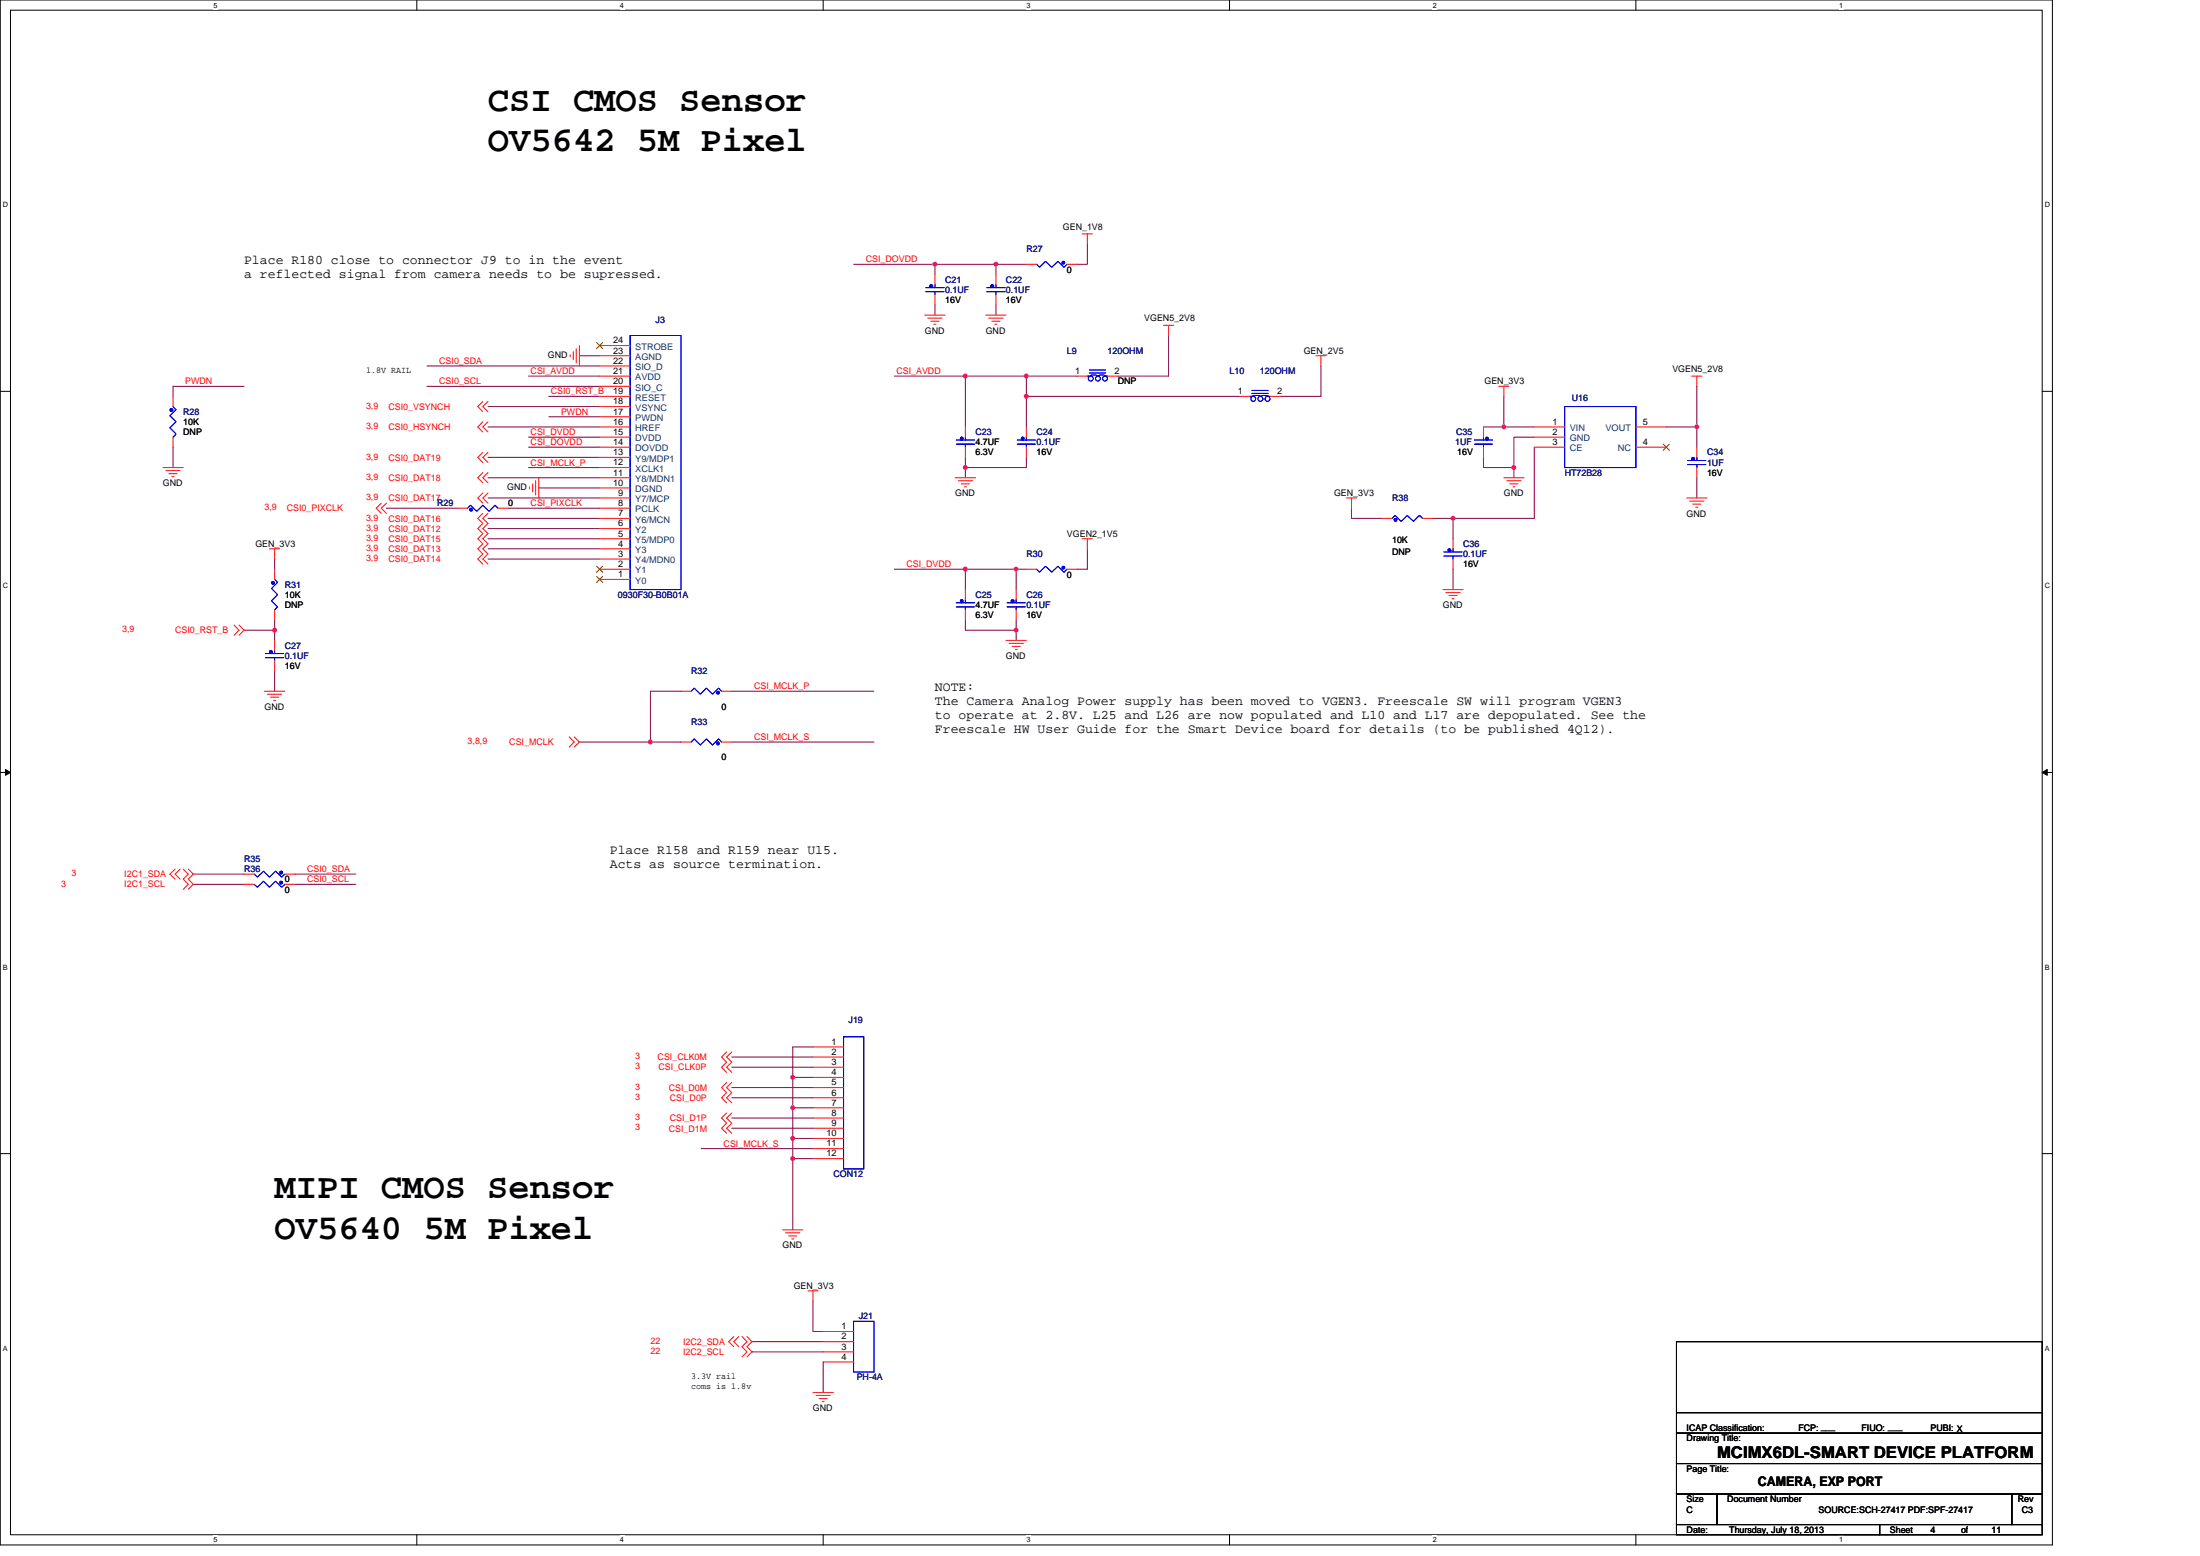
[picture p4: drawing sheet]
<svg xmlns="http://www.w3.org/2000/svg" width="297mm" height="210mm" viewBox="0 0 297 210" stroke-linecap="round" stroke-linejoin="round" font-family="sans-serif">
<path d="M0 0h277.1v208.5h-277.1zM1.4 1.4h274.3v205.7h-274.3z" fill="none" stroke="#000" stroke-width=".14"/>
<g fill="#fff">
<path d="M28.8 .1h.6v1.1h-.6z"/>
<path d="M28.8 207.3h.6v1.1h-.6z"/>
</g>
<path d="M56.3 0v1.4M56.3 207.1v1.4" fill="none" stroke="#000" stroke-width=".14"/>
<g fill="#fff">
<path d="M83.7 .1h.6v1.1h-.6z"/>
<path d="M83.7 207.3h.6v1.1h-.6z"/>
</g>
<path d="M111.1 0v1.4M111.1 207.1v1.4" fill="none" stroke="#000" stroke-width=".14"/>
<g fill="#fff">
<path d="M138.6 .1h.5v1.1h-.5z"/>
<path d="M138.6 207.3h.5v1.1h-.5z"/>
</g>
<path d="M166 0v1.4M166 207.1v1.4" fill="none" stroke="#000" stroke-width=".14"/>
<g fill="#fff">
<path d="M193.4 .1h.6v1.1h-.6z"/>
<path d="M193.4 207.3h.6v1.1h-.6z"/>
</g>
<path d="M220.9 0v1.4M220.9 207.1v1.4" fill="none" stroke="#000" stroke-width=".14"/>
<g fill="#fff">
<path d="M248.3 .1h.6v1.1h-.6z"/>
<path d="M248.3 207.3h.6v1.1h-.6z"/>
<path d="M.4 27.1h.7v1.1h-.7z"/>
<path d="M276.1 27.1h.7v1.1h-.7z"/>
<path d="M.4 78.5h.7v1.1h-.7z"/>
<path d="M276.1 78.5h.7v1.1h-.7z"/>
</g>
<path d="M0 52.8h1.4M275.7 52.8h1.4" fill="none" stroke="#000" stroke-width=".14"/>
<g fill="#fff">
<path d="M.4 130h.7v1.1h-.7z"/>
<path d="M276.1 130h.7v1.1h-.7z"/>
</g>
<path d="M0 104.2h1.4M275.7 104.2h1.4" fill="none" stroke="#000" stroke-width=".14"/>
<path d="M.7 103.8l.7 .4-.7 .4zM275.7 104.2l.7-.4v.8z" fill="#000" stroke="#000" stroke-width=".14"/>
<g fill="#fff">
<path d="M.4 181.4h.7v1.1h-.7z"/>
<path d="M276.1 181.4h.7v1.1h-.7z"/>
</g>
<path d="M0 155.7h1.4M275.7 155.7h1.4M226.4 193.4h49.3v4.1h-49.3zM226.4 197.5h49.3v4.1h-49.3zM226.4 181.1h49.3v12.3h-49.3zM226.4 190.6h49.3M226.4 205.7h27.4v1.4h-27.4zM226.4 201.6h5.4v4.1h-5.4zM231.8 201.6h39.8v4.1h-39.8zM253.8 205.7h21.9v1.4h-21.9zM271.6 201.6h4.1v4.1h-4.1z" fill="none" stroke="#000" stroke-width=".14"/>
<g fill="none" stroke="#800040" stroke-width=".14">
<path d="M115.2 35.7h11M126.2 35.7h8.3M126.2 35.7v1.3M134.5 35.7v1.3M134.5 35.7h4.1M146.8 32.9v2.8h-1.4M33 52.1h-9.6v1.4M57.7 52.1h23.3M57.7 49.4h23.3M65.9 57.6h15.1M65.9 54.9h15.1M71.4 50.8h9.6"/>
<path d="M71.4 59h9.6M74.1 56.2h6.9M74.1 53.5h6.9M78.2 48h2.8M120.8 50.8h9.5M126.2 41.1v1.4M130.3 50.8h8.3M130.3 50.8v6.8M134.5 41.1v1.4M138.6 53.5v4.1M138.6 53.5h28.8M138.6 50.8v2.7"/>
<path d="M138.6 50.8h6.8M157.8 45.3v5.5h-6.9M178.3 49.4v4.1h-5.4M200.3 57.6h2.7M203 53.5v4.1h4.2M207.2 59h-2.8v4.1M225 57.6h4.1v2.7M229.1 52.1v5.5M23.4 60.3v2.8M37.1 75.4v1.4M52.2 68.6h9.6M65.9 75.4h15.1"/>
<path d="M65.9 71.3h15.1M65.9 74.1h15.1M65.9 72.7h15.1M65.9 70h15.1M65.9 67.2h15.1M65.9 64.5h15.1M65.9 61.7h15.1M68.6 68.6h12.4M71.4 60.3h9.6M71.4 63.1h9.6M72.7 65.8h8.3M120.8 76.8h9.5"/>
<path d="M130.3 76.8v2.8M130.3 63.1v1.4M130.3 61.7v1.4M130.3 76.8h6.9v2.8M137.2 76.8h1.4M138.6 61.7v1.4h-8.3M146.8 74.1v2.7h-1.4M182.5 68.6v1.4h4.1M193.4 70h2.8v2.7M196.2 76.8v2.8M200.3 61.7v1.4h4.1M204.4 63.1v1.4"/>
<path d="M207.2 60.3v9.7h-11M229.1 64.5v2.7M33 85h4.1v1.4M37.1 90.5v2.8M37.1 83.7v1.3M91.9 93.3h-4.1v6.8M98.8 93.3h19.2M130.3 83.7v1.3h6.9M137.2 85v1.4M137.2 83.7v1.3M26.1 119.3h6.9M26.1 118h6.9"/>
<path d="M39.8 118h8.2M39.8 119.3h8.2M78.2 100.1h9.6M87.8 100.1h4.1M98.8 100.1h19.2M94.7 155h15.1M98.8 150.9h11M98.8 152.3h11M98.8 142.6h11M98.8 144h11M98.8 148.1h11M98.8 146.8h11"/>
<path d="M107 153.6v2.8M107 145.4h2.8M107 149.5h2.8M107 153.6h2.8M107 156.4h2.8M107 145.4v4.1M107 149.5v4.1M107 156.4v9.6M109.8 141.3h-2.8v4.1M109.8 175.6v4.1h1.3M101.5 181.1h9.6M101.5 182.4h9.6"/>
<path d="M111.1 183.8v4.1"/>
</g>
<g fill="#f0f" stroke="#f0f" stroke-width=".14">
<circle cx="137.2" cy="85" r=".27"/>
<circle cx="137.2" cy="76.8" r=".27"/>
<circle cx="130.3" cy="76.8" r=".27"/>
<circle cx="130.3" cy="63.1" r=".27"/>
<circle cx="134.5" cy="35.7" r=".27"/>
<circle cx="138.6" cy="50.7" r=".27"/>
<circle cx="130.3" cy="50.7" r=".27"/>
<circle cx="87.8" cy="100.1" r=".27"/>
<circle cx="37.1" cy="85" r=".27"/>
<circle cx="126.2" cy="35.7" r=".27"/>
<circle cx="138.6" cy="53.5" r=".27"/>
<circle cx="107" cy="145.4" r=".27"/>
<circle cx="107" cy="149.5" r=".27"/>
<circle cx="107" cy="156.3" r=".27"/>
<circle cx="107" cy="153.6" r=".27"/>
<circle cx="203" cy="57.6" r=".27"/>
<circle cx="229.1" cy="57.6" r=".27"/>
<circle cx="204.4" cy="63.1" r=".27"/>
<circle cx="196.2" cy="69.9" r=".27"/>
</g>
<g fill="none" stroke="#f00" stroke-width=".14">
<path d="M126.2 37v1.4M126.2 39.8v1.3M134.5 37v1.4M134.5 39.8v1.3M138.6 35.7h1.4M144.1 35.7h1.3M146.1 31.6h1.4M146.8 31.6v1.3M23.4 53.5v1.4M23.4 59v1.3M65.2 56.9l-.7 .7 .7 .7M65.2 54.2l-.7 .7 .7 .7"/>
<path d="M65.9 56.9l-.7 .7 .7 .7M65.9 54.2l-.7 .7 .7 .7M77 47.9v.3M77.4 47.5v1.1M77.8 47.1v1.9M78.2 46.6v2.8M81 59h4.1M81 57.6h4.1M81 56.2h4.1M81 54.9h4.1M81 53.5h4.1M81 52.1h4.1"/>
<path d="M81 50.8h4.1M81 49.4h4.1M81 48h4.1M81 46.6h4.1M124.9 42.5h2.7M125.3 42.9h1.9M125.7 43.3h1.1M126.1 43.8h.3M130.3 57.6v1.4M133.1 42.5h2.7M133.5 42.9h1.9M133.9 43.3h1.1"/>
<path d="M134.3 43.8h.3M138.6 57.6v1.4M145.4 50.8h1.4M149.5 50.8h1.4M157.1 43.9h1.4M157.8 43.9v1.4M167.4 53.5h1.4M171.5 53.5h1.4M177.7 48h1.3M178.3 48v1.4M200.3 57.6v1.4M202.3 52.1h1.4"/>
<path d="M203 52.1v1.4M207.2 57.6h4.1M207.2 59h4.1M220.9 57.6h4.1M228.4 50.8h1.4M229.1 50.8v1.3M22 63.1h2.7M22.4 63.5h1.9M22.8 63.9h1.1M23.2 64.3h.3M36.4 74.1h1.4M37.1 74.1v1.3"/>
<path d="M37.1 76.8v1.4M51.5 67.9l-.7 .7 .7 .7M52.2 67.9l-.7 .7 .7 .7M61.8 68.6h1.3M65.2 69.3l-.7 .7 .7 .6-.7 .7 .7 .7-.7 .7 .7 .7-.7 .7 .7 .7-.7 .6 .7 .7M65.2 66.5l-.7 .7 .7 .7M65.2 63.8l-.7 .7 .7 .7M65.2 61l-.7 .7 .7 .7M65.9 69.3l-.7 .7 .7 .6-.7 .7 .7 .7-.7 .7 .7 .7-.7 .7 .7 .7-.7 .6 .7 .7M65.9 66.5l-.7 .7 .7 .7M65.9 63.8l-.7 .7 .7 .7M65.9 61l-.7 .7 .7 .7"/>
<path d="M67.2 68.6h1.4M71.5 65.7v.3M71.9 65.3v1.1M72.3 64.9v1.9M72.7 64.5v2.7M81 78.2h4.1M81 76.8h4.1M81 75.4h4.1M81 74.1h4.1M81 72.7h4.1M81 71.3h4.1M81 70h4.1"/>
<path d="M81 68.6h4.1M81 67.2h4.1M81 65.8h4.1M81 64.5h4.1M81 63.1h4.1M81 61.7h4.1M81 60.3h4.1M129 64.5h2.7M129.4 64.9h1.9M129.8 65.3h1.1M130.2 65.7h.3M130.3 60.3v1.4"/>
<path d="M130.3 79.6v1.3M137.2 79.6v1.3M138.6 76.8h1.4M138.6 60.3v1.4M144.1 76.8h1.3M146.1 72.7h1.4M146.8 72.7v1.4M181.8 67.2h1.4M182.5 67.2v1.4M186.6 70h1.4M192.1 70h1.3M194.8 79.6h2.7"/>
<path d="M195.2 80h1.9M196.2 72.7v1.4M196.2 75.4v1.4M200.3 60.3v1.4M203 64.5h2.8M203.5 64.9h1.9M203.9 65.3h1.1M204.3 65.7h.3M207.2 60.3h4.1M220.9 60.3h4.1M227.7 67.2h2.8M228.1 67.6h2"/>
<path d="M228.6 68h1.1M229 68.5h.2M229.1 60.3v1.4M229.1 63.1v1.4M31.6 84.3l.7 .7-.7 .7M32.3 84.3l.7 .7-.7 .7M35.7 93.3h2.8M36.1 93.7h1.9M36.5 94.1h1.1M36.9 94.5h.3M37.1 86.4v1.4M37.1 89.2v1.3"/>
<path d="M37.1 82.3v1.4M76.9 99.4l.6 .7-.6 .7M77.5 99.4l.7 .7-.7 .7M91.9 93.3h1.4M97.4 93.3h1.4M130.3 82.3v1.4M135.8 86.4h2.8M136.2 86.8h2M136.6 87.2h1.1M137.1 87.7h.2M137.2 82.3v1.4M195.6 80.4h1.1"/>
<path d="M196 80.8h.3M23.6 117.3l-.7 .7 .7 .6M24.3 117.3l-.7 .7 .7 .6M24.7 117.3l.7 .7-.7 .6 .7 .7-.7 .7M25.4 117.3l.7 .7-.7 .6 .7 .7-.7 .7M33 119.3h1.3M33 118h1.3M38.5 119.3h1.3M38.5 118h1.3M91.9 100.1h1.4M97.4 100.1h1.4M98.1 150.2l-.7 .7 .7 .7-.7 .7 .7 .6"/>
<path d="M98.1 142l-.7 .6 .7 .7-.7 .7 .7 .7M98.1 146.1l-.7 .7 .7 .6-.7 .7 .7 .7M98.8 150.2l-.7 .7 .7 .7-.7 .7 .7 .6M98.8 142l-.7 .6 .7 .7-.7 .7 .7 .7M98.8 146.1l-.7 .7 .7 .6-.7 .7 .7 .7M109.8 141.3h4.1M109.8 142.6h4.1M109.8 144h4.1M109.8 145.4h4.1M109.8 146.8h4.1M109.8 148.1h4.1M109.8 149.5h4.1"/>
<path d="M109.8 150.9h4.1M109.8 152.3h4.1M109.8 153.6h4.1M109.8 155h4.1M109.8 156.4h4.1M105.7 166h2.7M106.1 166.4h1.9M106.5 166.8h1.1M106.9 167.2h.3M109.1 174.2h1.4M109.8 174.2v1.4M111.1 179.7h4.1"/>
<path d="M99.1 180.4l-.7 .7 .7 .6M99.8 180.4l-.7 .7 .7 .6M100.2 180.4l.7 .7-.7 .6 .7 .7-.7 .7M100.9 180.4l.6 .7-.6 .6 .6 .7-.6 .7M109.8 187.9h2.7M110.2 188.3h1.9M110.6 188.7h1.1M111 189.1h.3M111.1 181.1h4.1M111.1 182.4h4.1M111.1 183.8h4.1"/>
</g>
<g fill="none" stroke="#00f" stroke-width=".14">
<path d="M125 39.4h2.5M125 38.8h2.5M126.2 39.4v.4M126.2 38.4v.4M133.2 39.4h2.5M133.2 38.8h2.5M134.5 38.4v.4M134.5 39.4v.4M140 35.7l.4 .4 .8-.8 .8 .8 .8-.8 .9 .8 .4-.4M23.4 54.9l.4 .4-.9 .8 .9 .8-.9 .8 .9 .9-.4 .4M85.1 45.3h6.8v34.3h-6.8zM129.1 59.9h2.5"/>
<path d="M129.1 59.4h2.5M130.3 59.9v.4M130.3 59v.4M137.3 59.9h2.5M137.3 59.4h2.5M138.6 59.9v.4M138.6 59v.4M146.8 50.8h.4M147.1 50.3h2.2M147.1 49.9h2.2M147.2 50.7l.5-.1 .5 .1M148.3 50.7l.5-.1 .5 .1"/>
<path d="M149.1 50.8h.4M168.8 53.5h.4M169 53.1h2.2M169 52.7h2.2M170.1 53.4h-.5h-.5M171.1 53.5h.4M171.2 53.4h-.5h-.5M199.1 59.9h2.4M199.1 59.4h2.4M200.3 59.9v.4M200.3 59v.4M211.3 54.9h9.6v8.2h-9.6z"/>
<path d="M37.1 78.2l.4 .4-.8 .8 .8 .8-.8 .9 .8 .8-.4 .4M63.1 68.6l.4-.4 .9 .8 .8-.8 .8 .8 .8-.8 .4 .4M140 76.8l.4 .4 .8-.8 .8 .8 .8-.8 .9 .8 .4-.4M188 70l.4-.4 .8 .8 .8-.8 .8 .8 .9-.8 .4 .4M194.9 75h2.5M194.9 74.5h2.5M196.2 74.1v.4M196.2 75v.4M227.9 62.7h2.4M227.9 62.1h2.4M229.1 62.7v.4M229.1 61.7v.4"/>
<path d="M35.8 88.8h2.5M35.8 88.2h2.5M37.1 88.8v.4M37.1 87.8v.4M93.3 93.3l.4-.4 .8 .8 .9-.8 .8 .8 .8-.8 .4 .4M129.1 81.9h2.5M129.1 81.3h2.5M130.3 81.9v.4M130.3 80.9v.4M136 81.9h2.4M136 81.3h2.4M137.2 81.9v.4"/>
<path d="M137.2 80.9v.4M34.3 119.3l.5 .4 .8-.8 .8 .8 .8-.8 .8 .8 .5-.4M34.3 118l.5 .4 .8-.8 .8 .8 .8-.8 .8 .8 .5-.4M93.3 100.1l.4-.4 .8 .8 .9-.8 .8 .8 .8-.8 .4 .4M113.9 139.9h2.7v17.8h-2.7zM115.2 178.3h2.8v6.9h-2.8z"/>
<circle cx="147.3" cy="51.1" r=".33"/>
<circle cx="148.2" cy="51.1" r=".33"/>
<circle cx="149.2" cy="51.1" r=".33"/>
<circle cx="169.2" cy="53.8" r=".34"/>
<circle cx="170.2" cy="53.8" r=".34"/>
<circle cx="171.1" cy="53.8" r=".34"/>
</g>
<g fill="#00f" stroke="#00f" stroke-width=".14">
<path d="M63.5 68.6h.2v.3h-.2z" fill-rule="evenodd"/>
<path d="M63.5 68.6h.2v.3h-.2z" fill-rule="evenodd"/>
<path d="M125.6 38.5h.3v.2h-.3z" fill-rule="evenodd"/>
<path d="M125.6 38.5h.3v.2h-.3z" fill-rule="evenodd"/>
<path d="M129.7 81h.3v.3h-.3z" fill-rule="evenodd"/>
<path d="M129.7 81h.3v.3h-.3z" fill-rule="evenodd"/>
<path d="M133.8 38.5h.3v.2h-.3z" fill-rule="evenodd"/>
<path d="M133.8 38.5h.3v.2h-.3z" fill-rule="evenodd"/>
<path d="M36.7 78.5h.3v.3h-.3z" fill-rule="evenodd"/>
<path d="M36.7 78.5h.3v.3h-.3z" fill-rule="evenodd"/>
<path d="M37.8 117.6h.3v.3h-.3z" fill-rule="evenodd"/>
<path d="M37.8 117.6h.3v.3h-.3z" fill-rule="evenodd"/>
<path d="M136.6 81h.2v.3h-.2z" fill-rule="evenodd"/>
<path d="M136.6 81h.2v.3h-.2z" fill-rule="evenodd"/>
<circle cx="188.4" cy="70.1" r=".19"/>
<circle cx="23.1" cy="55.3" r=".2"/>
<circle cx="96.9" cy="93.5" r=".19"/>
<circle cx="38" cy="119.1" r=".2"/>
<circle cx="129.9" cy="59.2" r=".19"/>
<circle cx="96.9" cy="100.3" r=".19"/>
<circle cx="228.6" cy="61.9" r=".2"/>
<circle cx="143.6" cy="76.6" r=".19"/>
<circle cx="36.6" cy="88" r=".2"/>
<circle cx="138.1" cy="59.2" r=".19"/>
<circle cx="200.8" cy="59.2" r=".19"/>
<circle cx="195.7" cy="74.3" r=".2"/>
<circle cx="143.6" cy="35.5" r=".19"/>
</g>
<path d="M80.6 46.2l.8 .9M81.4 46.2l-.9 .9M224.6 59.9l.8 .9M225.4 59.9l-.8 .9M80.6 77.8l.8 .8M80.6 76.4l.8 .8M81.4 77.8l-.9 .8M81.4 76.4l-.9 .8" fill="none" stroke="#804000" stroke-width=".14"/>
<g font-size="4.8">
<text x="65.9" y="15">CSI CMOS Sensor</text>
<text x="65.9" y="20.4">OV5642 5M Pixel</text>
<text x="37.1" y="161.7">MIPI CMOS Sensor</text>
<text x="37.1" y="167.2">OV5640 5M Pixel</text>
</g>
<text font-size="2.2" x="231.8" y="196.8">MCIMX6DL-SMART DEVICE PLATFORM</text>
<g font-size="1.8">
<text x="33" y="35.7">Place R180 close to connector J9 to in the event</text>
<text x="33" y="37.6">a reflected signal from camera needs to be supressed.</text>
<text x="126.2" y="93.3">NOTE:</text>
<text x="126.2" y="95.2">The Camera Analog Power supply has been moved to VGEN3. Freescale SW will program VGEN3</text>
<text x="126.2" y="97.1">to operate at 2.8V. L25 and L26 are now populated and L10 and L17 are depopulated. See the</text>
<text x="126.2" y="99">Freescale HW User Guide for the Smart Device board for details (to be published 4Q12).</text>
<text x="82.3" y="115.3">Place R158 and R159 near U15.</text>
<text x="82.3" y="117.1">Acts as source termination.</text>
<text x="237.3" y="200.5">CAMERA, EXP PORT</text>
</g>
<g font-size="1.2" fill="#f00">
<text x="116.9" y="35.4">CSI_DOVDD</text>
<text x="25" y="51.9">PWDN</text>
<text x="59.3" y="51.9">CSI0_SCL</text>
<text x="59.3" y="49.1">CSI0_SDA</text>
<text x="71.6" y="50.5">CSI_AVDD</text>
<text x="74.4" y="53.2">CSI0_RST_B</text>
<text x="121" y="50.5">CSI_AVDD</text>
<text x="49.4" y="57.9">3,9</text>
<text x="49.4" y="55.2">3,9</text>
<text x="52.4" y="58">CSI0_HSYNCH</text>
<text x="52.4" y="55.3">CSI0_VSYNCH</text>
<text x="71.6" y="58.7">CSI_DVDD</text>
<text x="75.8" y="56">PWDN</text>
<text x="49.4" y="64.8">3,9</text>
<text x="49.4" y="62">3,9</text>
<text x="52.4" y="64.9">CSI0_DAT18</text>
<text x="52.4" y="62.2">CSI0_DAT19</text>
<text x="71.6" y="60.1">CSI_DOVDD</text>
<text x="71.6" y="62.8">CSI_MCLK_P</text>
<text x="35.7" y="68.9">3,9</text>
<text x="38.7" y="69">CSI0_PIXCLK</text>
<text x="49.4" y="71.6">3,9</text>
<text x="49.4" y="70.3">3,9</text>
<text x="49.4" y="67.5">3,9</text>
<text x="52.4" y="71.8">CSI0_DAT12</text>
<text x="52.4" y="70.4">CSI0_DAT16</text>
<text x="52.4" y="67.6">CSI0_DAT17</text>
<text x="71.6" y="68.3">CSI_PIXCLK</text>
<text x="49.4" y="74.4">3,9</text>
<text x="49.4" y="75.7">3,9</text>
<text x="49.4" y="73">3,9</text>
<text x="52.4" y="74.5">CSI0_DAT13</text>
<text x="52.4" y="75.9">CSI0_DAT14</text>
<text x="52.4" y="73.1">CSI0_DAT15</text>
<text x="122.4" y="76.5">CSI_DVDD</text>
<text x="16.5" y="85.3">3,9</text>
<text x="23.6" y="85.5">CSI0_RST_B</text>
<text x="101.8" y="93">CSI_MCLK_P</text>
<text x="63.1" y="100.4">3,8,9</text>
<text x="68.8" y="100.6">CSI_MCLK</text>
<text x="101.8" y="99.9">CSI_MCLK_S</text>
<text x="8.3" y="119.6">3</text>
<text x="9.6" y="118.3">3</text>
<text x="16.8" y="119.8">I2C1_SCL</text>
<text x="16.8" y="118.4">I2C1_SDA</text>
<text x="41.5" y="117.7">CSI0_SDA</text>
<text x="41.5" y="119.1">CSI0_SCL</text>
<text x="85.8" y="143">3</text>
<text x="88.8" y="143.1">CSI_CLK0M</text>
<text x="85.8" y="144.3">3</text>
<text x="85.8" y="148.4">3</text>
<text x="85.8" y="147.1">3</text>
<text x="88.9" y="144.5">CSI_CLK0P</text>
<text x="90.3" y="147.2">CSI_D0M</text>
<text x="90.4" y="148.6">CSI_D0P</text>
<text x="85.8" y="151.2">3</text>
<text x="85.8" y="152.5">3</text>
<text x="90.3" y="152.7">CSI_D1M</text>
<text x="90.4" y="151.3">CSI_D1P</text>
<text x="97.7" y="154.7">CSI_MCLK_S</text>
<text x="87.8" y="182.7">22</text>
<text x="87.8" y="181.4">22</text>
<text x="92.2" y="182.9">I2C2_SCL</text>
<text x="92.2" y="181.5">I2C2_SDA</text>
</g>
<g font-size="1.2" fill="#000080">
<text x="138.6" y="34">R27</text>
<text x="127.6" y="38.2">C21</text>
<text x="127.6" y="39.5">0.1UF</text>
<text x="135.8" y="38.2">C22</text>
<text x="135.8" y="39.5">0.1UF</text>
<text x="88.5" y="43.6">J3</text>
<text x="144.1" y="47.8">L9</text>
<text x="149.5" y="47.8">120OHM</text>
<text x="166" y="50.5">L10</text>
<text x="170.1" y="50.5">120OHM</text>
<text x="24.7" y="56">R28</text>
<text x="131.7" y="58.7">C23</text>
<text x="140" y="58.7">C24</text>
<text x="196.6" y="58.7">C35</text>
<text x="212.2" y="54.1">U16</text>
<text x="140" y="60.1">0.1UF</text>
<text x="196.5" y="60.1">1UF</text>
<text x="211.3" y="64.2">HT72B28</text>
<text x="230.5" y="61.5">C34</text>
<text x="230.5" y="62.8">1UF</text>
<text x="59" y="68.3">R29</text>
<text x="188" y="67.6">R38</text>
<text x="138.6" y="75.2">R30</text>
<text x="197.5" y="73.8">C36</text>
<text x="197.5" y="75.2">0.1UF</text>
<text x="38.5" y="79.3">R31</text>
<text x="83.4" y="80.7">0930F30-B0B01A</text>
<text x="131.7" y="80.7">C25</text>
<text x="138.6" y="80.7">C26</text>
<text x="138.6" y="82">0.1UF</text>
<text x="38.5" y="87.5">C27</text>
<text x="38.5" y="88.9">0.1UF</text>
<text x="93.3" y="91">R32</text>
<text x="93.3" y="97.8">R33</text>
<text x="33" y="117.7">R36</text>
<text x="33" y="116.3">R35</text>
<text x="114.6" y="138">J19</text>
<text x="112.5" y="158.9">CON12</text>
<text x="115.9" y="178.1">J21</text>
<text x="115.7" y="186.3">PH-4A</text>
</g>
<g font-size="1.2">
<text x="143.5" y="31">GEN_1V8</text>
<text x="127.6" y="40.9">16V</text>
<text x="135.8" y="40.9">16V</text>
<text x="144.1" y="36.8">0</text>
<text x="82.8" y="47.7">23</text>
<text x="82.8" y="46.3">24</text>
<text x="124.9" y="45">GND</text>
<text x="133.1" y="45">GND</text>
<text x="154.5" y="43.4">VGEN5_2V8</text>
<text x="176" y="47.8">GEN_2V5</text>
<text x="49.4" y="50.4">1.8V RAIL</text>
<text x="74" y="48.3">GND</text>
<text x="82.8" y="53.2">19</text>
<text x="82.8" y="51.8">20</text>
<text x="82.8" y="50.5">21</text>
<text x="82.8" y="49.1">22</text>
<text x="145.2" y="50.5">1</text>
<text x="150.5" y="50.5">2</text>
<text x="150.9" y="51.9">DNP</text>
<text x="167.1" y="53.2">1</text>
<text x="172.4" y="53.2">2</text>
<text x="200.4" y="51.9">GEN_3V3</text>
<text x="225.8" y="50.2">VGEN5_2V8</text>
<text x="24.7" y="57.4">10K</text>
<text x="24.7" y="58.7">DNP</text>
<text x="82.8" y="58.7">15</text>
<text x="82.8" y="57.3">16</text>
<text x="82.8" y="55.9">17</text>
<text x="82.8" y="54.6">18</text>
<text x="209.6" y="57.3">1</text>
<text x="209.6" y="58.7">2</text>
<text x="221.8" y="57.3">5</text>
<text x="22" y="65.6">GND</text>
<text x="82.8" y="65.6">10</text>
<text x="82.8" y="64.2">11</text>
<text x="82.8" y="62.8">12</text>
<text x="82.8" y="61.4">13</text>
<text x="82.8" y="60">14</text>
<text x="131.7" y="60.1">4.7UF</text>
<text x="131.7" y="61.5">6.3V</text>
<text x="140" y="61.5">16V</text>
<text x="196.7" y="61.5">16V</text>
<text x="209.6" y="60">3</text>
<text x="221.8" y="60">4</text>
<text x="230.5" y="64.2">16V</text>
<text x="68.5" y="66.1">GND</text>
<text x="68.6" y="68.3">0</text>
<text x="83.5" y="71">6</text>
<text x="83.5" y="69.7">7</text>
<text x="83.5" y="68.3">8</text>
<text x="83.5" y="66.9">9</text>
<text x="129" y="67">GND</text>
<text x="180.1" y="67">GEN_3V3</text>
<text x="203" y="67">GND</text>
<text x="227.7" y="69.7">GND</text>
<text x="34.5" y="73.8">GEN_3V3</text>
<text x="83.5" y="77.9">1</text>
<text x="83.5" y="76.5">2</text>
<text x="83.5" y="75.1">3</text>
<text x="83.5" y="73.8">4</text>
<text x="83.5" y="72.4">5</text>
<text x="144.1" y="77.9">0</text>
<text x="144.1" y="72.5">VGEN2_1V5</text>
<text x="188" y="73.3">10K</text>
<text x="188" y="74.9">DNP</text>
<text x="197.5" y="76.6">16V</text>
<text x="38.5" y="80.7">10K</text>
<text x="38.5" y="82">DNP</text>
<text x="131.7" y="82">4.7UF</text>
<text x="131.7" y="83.4">6.3V</text>
<text x="138.6" y="83.4">16V</text>
<text x="194.8" y="82">GND</text>
<text x="135.8" y="88.9">GND</text>
<text x="35.7" y="95.8">GND</text>
<text x="38.5" y="90.3">16V</text>
<text x="97.4" y="95.8">0</text>
<text x="97.4" y="102.6">0</text>
<text x="38.5" y="119.1">0</text>
<text x="38.5" y="120.5">0</text>
<text x="112.3" y="141">1</text>
<text x="112.3" y="142.3">2</text>
<text x="112.3" y="143.7">3</text>
<text x="112.3" y="145.1">4</text>
<text x="112.3" y="146.5">5</text>
<text x="112.3" y="147.8">6</text>
<text x="112.3" y="149.2">7</text>
<text x="111.6" y="153.3">10</text>
<text x="111.6" y="154.7">11</text>
<text x="112.3" y="150.6">8</text>
<text x="112.3" y="152">9</text>
<text x="111.6" y="156.1">12</text>
<text x="105.7" y="168.5">GND</text>
<text x="107.2" y="173.9">GEN_3V3</text>
<text x="113.6" y="179.4">1</text>
<text x="113.6" y="180.8">2</text>
<text x="113.6" y="182.1">3</text>
<text x="113.6" y="183.5">4</text>
<text x="93.3" y="186.1">3.3V rail</text>
<text x="93.3" y="187.5">coms is 1.8v</text>
<text x="109.8" y="190.4">GND</text>
<text x="227.7" y="194.5">Drawing Title:</text>
<text x="227.7" y="193.1">ICAP Classification:</text>
<text x="242.8" y="193.1">FCP: ___</text>
<text x="251.3" y="193.1">FIUO: ___</text>
<text x="260.6" y="193.1">PUBI: X</text>
<text x="227.7" y="202.8">Size</text>
<text x="227.7" y="198.6">Page Title:</text>
<text x="233.2" y="202.8">Document Number</text>
<text x="272.4" y="202.8">Rev</text>
<text x="227.7" y="206.9">Date:</text>
<text x="227.7" y="204.1">C</text>
<text x="233.5" y="206.9">Thursday, July 18, 2013</text>
<text x="245.6" y="204.1">SOURCE:SCH-27417 PDF:SPF-27417</text>
<text x="255.2" y="206.9">Sheet</text>
<text x="260.6" y="206.9">4</text>
<text x="264.8" y="206.9">of</text>
<text x="268.9" y="206.9">11</text>
<text x="273" y="204.1">C3</text>
</g>
<g font-size="1.2" fill="#004080">
<text x="85.8" y="47.2">STROBE</text>
<text x="85.8" y="52.7">SIO_C</text>
<text x="85.8" y="51.3">AVDD</text>
<text x="85.8" y="50">SIO_D</text>
<text x="85.8" y="48.6">AGND</text>
<text x="85.8" y="59.6">DVDD</text>
<text x="85.8" y="58.2">HREF</text>
<text x="85.8" y="56.8">PWDN</text>
<text x="85.8" y="55.4">VSYNC</text>
<text x="85.8" y="54.1">RESET</text>
<text x="211.9" y="58.2">VIN</text>
<text x="211.9" y="59.6">GND</text>
<text x="216.8" y="58.2">VOUT</text>
<text x="85.8" y="65">Y8/MDN1</text>
<text x="85.8" y="63.7">XCLK1</text>
<text x="85.8" y="62.3">Y9/MDP1</text>
<text x="85.8" y="60.9">DOVDD</text>
<text x="211.9" y="60.9">CE</text>
<text x="218.4" y="60.9">NC</text>
<text x="85.8" y="71.9">Y2</text>
<text x="85.8" y="70.5">Y6/MCN</text>
<text x="85.8" y="69.2">PCLK</text>
<text x="85.8" y="67.8">Y7/MCP</text>
<text x="85.8" y="66.4">DGND</text>
<text x="85.8" y="77.4">Y1</text>
<text x="85.8" y="76">Y4/MDN0</text>
<text x="85.8" y="74.6">Y3</text>
<text x="85.8" y="73.3">Y5/MDP0</text>
<text x="85.8" y="78.8">Y0</text>
</g>
<g font-size="1">
<text x="28.8" y="1">5</text>
<text x="83.7" y="1">4</text>
<text x="138.6" y="1">3</text>
<text x="193.4" y="1">2</text>
<text x="248.3" y="1">1</text>
<text x=".4" y="28">D</text>
<text x="276.1" y="28">D</text>
<text x=".4" y="79.4">C</text>
<text x="276.1" y="79.4">C</text>
<text x=".4" y="130.9">B</text>
<text x="276.1" y="130.9">B</text>
<text x=".4" y="182.3">A</text>
<text x="276.1" y="182.3">A</text>
<text x="28.8" y="208.2">5</text>
<text x="83.7" y="208.2">4</text>
<text x="138.6" y="208.2">3</text>
<text x="193.4" y="208.2">2</text>
<text x="248.3" y="208.2">1</text>
</g>
</svg>
